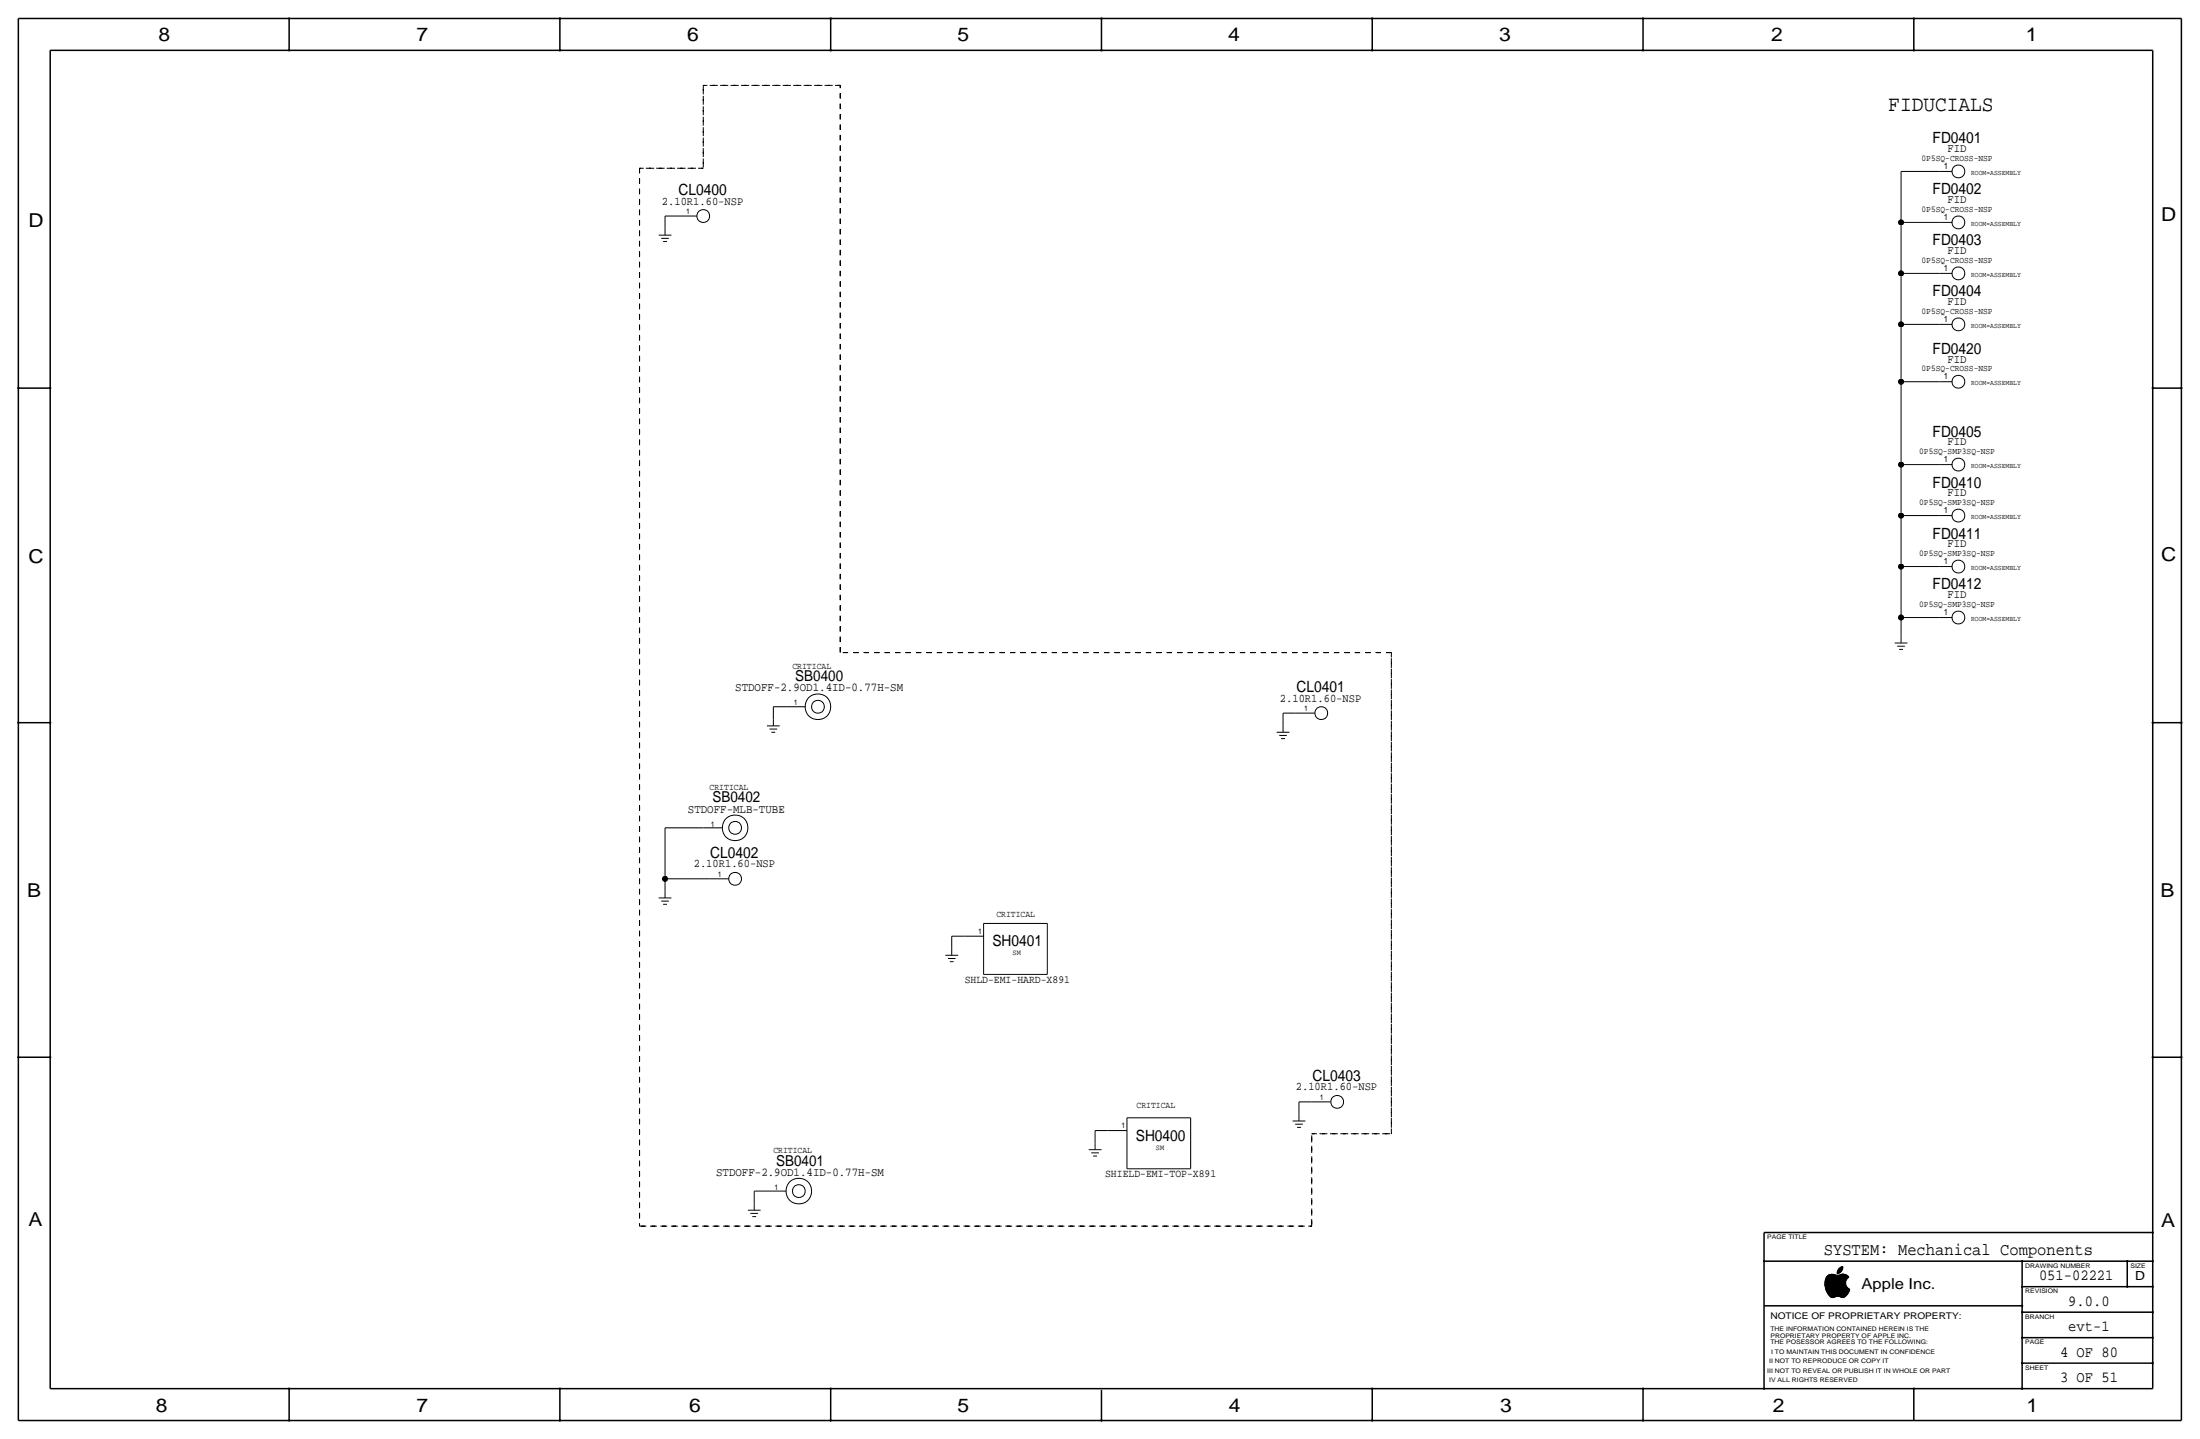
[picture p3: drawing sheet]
<svg xmlns="http://www.w3.org/2000/svg" width="877mm" height="574mm" viewBox="0 0 877 574" stroke-linecap="round" stroke-linejoin="round" font-family="sans-serif">
<g fill="none" stroke="#000" stroke-width=".4">
<path d="M757.9 68.3h15.2zM757.9 68.3v20.3zM773.1 68.3h5.1zM262.6 93.7h5.1zM263.6 95h3zM264.4 96.3h1.5zM265.1 86.1h5.1zM265.1 86.1v5.1zM265.1 91.2v2.5zM270.2 86.1h7.6zM757.9 88.6h15.2zM757.9 88.6v20.4z"/>
<path d="M773.1 88.6h5.1zM757.9 109h15.2zM757.9 109v20.3zM773.1 109h5.1zM757.9 129.3h15.2zM757.9 129.3v22.8zM773.1 129.3h5.1zM757.9 152.1h15.2zM757.9 152.1v33.1zM773.1 152.1h5.1zM757.9 185.2h15.2zM757.9 185.2v20.3z"/>
<path d="M773.1 185.2h5.1zM757.9 205.5h15.2zM757.9 205.5v20.3zM773.1 205.5h5.1zM757.9 225.8v20.3zM757.9 225.8h15.2zM773.1 225.8h5.1zM755.3 256.3h5.1zM756.4 257.6h3zM757.1 258.8h1.5zM757.9 246.1h15.2zM757.9 246.1v7.6z"/>
<path d="M757.9 253.7v2.6zM773.1 246.1h5.1zM305.8 289.3h5zM306.8 290.6h3zM307.5 291.8h1.6zM308.3 281.7v5.1zM308.3 286.8v2.5zM308.3 281.7h5.1zM313.4 281.7h7.6zM509 291.8h5zM510 293.1h3zM510.7 294.4h1.6z"/>
<path d="M511.5 284.2v5.1zM511.5 289.3v2.5zM511.5 284.2h5.1zM516.6 284.2h7.6zM265.1 329.9v20.4zM265.1 329.9h15.3zM280.4 329.9h7.6zM262.6 357.9h5.1zM263.6 359.2h3zM265.1 350.3h17.8zM265.1 350.3v5zM265.1 355.3v2.6z"/>
<path d="M282.9 350.3h7.6zM264.4 360.4h1.5zM379.4 373.1v5.1zM379.4 378.2v2.5zM379.4 373.1h5.1zM384.5 373.1h7.6zM392.1 368h25.4zM392.1 368v20.4zM417.5 368v20.4zM376.9 380.7h5.1zM377.9 382h3zM378.7 383.3h1.5z"/>
<path d="M392.1 388.4h25.4zM517.9 439.2v5zM517.9 439.2h5zM522.9 439.2h7.7zM434 458.2h5.1zM435.1 459.5h3zM436.6 450.6v5.1zM436.6 455.7v2.5zM436.6 450.6h5.1zM441.7 450.6h7.6zM449.3 445.5h25.4zM449.3 445.5v20.3z"/>
<path d="M474.7 445.5v20.3zM515.3 446.8h5.1zM516.3 448.1h3.1zM517.1 449.3h1.5zM517.9 444.2v2.6zM300.7 474.7v5.1zM300.7 479.8v2.5zM300.7 474.7h5.1zM305.8 474.7h7.6zM435.8 460.8h1.5zM449.3 465.8h25.4zM298.1 482.3h5.1z"/>
<path d="M299.2 483.6h3zM299.9 484.9h1.5zM727.5 512.2h8.4zM727.5 512.3h8.4zM727.5 512.4h8.5zM727.5 511.2h8.2zM727.5 511.3h8.2zM727.5 511.5h8.2zM727.5 511.4h8.2zM727.5 512h8.3zM727.5 512.1h8.3zM727.5 511.7h8.3z"/>
<path d="M727.5 511.8h8.3zM727.5 511.6h8.3zM727.5 511.9h8.3zM727.5 511.1h8.3zM727.6 512.8h8.6zM727.6 510.8h8.2zM727.6 511h8.2zM727.6 510.9h8.2zM727.6 510.7h8.2zM727.6 512.5h8.4zM727.6 512.6h8.4zM727.6 512.7h8.5z"/>
<path d="M727.6 512.9h8.6zM727.6 510.6h8.3zM727.6 510.5h8.3zM727.6 513h8.7zM727.6 513.1h8.8zM727.7 513.2h8.8zM727.7 510.2h8.3zM727.7 510.4h8.2zM727.7 510.3h8.3zM727.7 513.4h9.1zM727.7 513.3h9zM727.7 510.1h8.3z"/>
<path d="M727.8 509.9h8.4zM727.8 513.5h9.1zM727.8 510h8.3zM727.8 513.6h9.2zM727.8 513.8h9.6zM727.8 509.8h8.5zM727.8 513.7h9.4zM727.9 513.9h9.5zM727.9 509.7h8.4zM727.9 509.6h8.5zM727.9 514.1h9.5zM727.9 514h9.5z"/>
<path d="M728 514.2h9.4zM728 509.5h8.5zM728 509.4h8.6zM728 509.3h8.7zM728 514.4h9.3zM728.1 509.2h8.8zM728.1 514.5h9.2zM728.1 514.6h9.1zM728.1 509.1h8.9zM728.2 514.7h9zM728.2 509h8.8zM728.2 514.8h9z"/>
<path d="M728.3 514.9h8.8zM728.3 508.9h8.7zM728.3 515h8.8zM728.3 508.8h8.6zM728.3 515.1h8.7zM728.4 508.7h8.4zM728.4 515.2h8.6zM728.5 515.3h8.4zM728.5 515.4h8.4zM728.5 508.6h8.2zM728.6 515.5h8.2zM728.6 508.5h7.9z"/>
<path d="M728.7 515.6h8zM728.7 515.7h8zM728.7 508.4h7.7zM728.8 515.8h7.7zM728.9 515.9h7.6zM728.9 508.3h3.1zM728.9 516h7.5zM729 508.2h2.6zM729 516.1h7.3zM729.1 516.2h7.1zM729.2 508.1l1.8-.2a3.7 3.7 0 0 0 3.3-.1 2.44 2.44 0 0 1 2.7 1.3 2.72 2.72 0 0 0 .5 4.8l-.7 1.5-1.1 1.3M729.2 516.3h6.9z"/>
<path d="M729.2 508.1a5.2 5.2 0 0 0-.8 7.1 2.3 2.3 0 0 0 2.2 2l1-.3M729.3 508.1h2.1zM729.3 516.4h6.7zM729.4 516.5h6.5zM729.5 516.6h6.3zM729.6 516.7h2.5zM729.6 507.9h1.4zM729.7 516.8h2.1zM729.8 516.9h1.9zM729.9 517h1.6zM730.2 517.1h1zM732.4 507.5h.6z"/>
<path d="M732.4 507.6h.4zM732.4 507.4h.8zM732.4 507.3h1zM732.4 507.1h1.3zM732.4 507h1.4zM732.4 507.2h1.2zM732.5 506.9h1.4zM732.5 506.8h1.5zM732.5 506.6h1.7zM732.5 506.7h1.6zM732.6 506.5h1.7zM732.6 506.4h1.7z"/>
<path d="M732.7 506.3h1.7zM732.7 506.2h1.7zM732.8 506.1h1.7zM732.8 506h1.7zM732.9 505.9h1.6zM733 505.8h1.6zM733.1 505.7h1.5zM733.1 508.3h3.1zM733.2 505.6h1.4zM733.2 516.7h2.5zM733.3 505.5h1.4zM733.4 508.2h2.6z"/>
<path d="M733.4 505.4h1.3zM733.6 505.3h1.1zM733.6 516.8h2zM733.7 508.1h2.1zM733.7 505.2h1zM733.8 516.9h1.7zM733.9 505.1h.8zM733.9 507.9h1.6zM734 517h1.3zM734.1 505h.6zM734.3 507.8h.8zM734.3 504.9h.4z"/>
<path d="M734.3 517.1h.7zM734.7 504.7a2.81 2.81 0 0 0-2.3 3 2.71 2.71 0 0 0 2.3-2.9M735.8 516.7a2.7 2.7 0 0 1-3 0l-1.1 .2"/>
<circle cx="780.7" cy="68.3" r="2.56"/>
<circle cx="280.4" cy="86.1" r="2.56"/>
<circle cx="780.7" cy="88.7" r="2.56"/>
<circle cx="780.7" cy="109" r="2.56"/>
<circle cx="780.7" cy="129.3" r="2.56"/>
<circle cx="780.7" cy="152.2" r="2.56"/>
<circle cx="780.7" cy="185.2" r="2.56"/>
<circle cx="780.7" cy="205.5" r="2.56"/>
<circle cx="780.7" cy="225.8" r="2.56"/>
<circle cx="780.7" cy="246.1" r="2.56"/>
<circle cx="326.1" cy="281.7" r="2.56"/>
<circle cx="326.1" cy="281.7" r="5.1"/>
<circle cx="526.7" cy="284.2" r="2.56"/>
<circle cx="293.1" cy="330" r="2.56"/>
<circle cx="293.1" cy="330" r="5.1"/>
<circle cx="293.1" cy="350.3" r="2.56"/>
<circle cx="533.1" cy="439.2" r="2.56"/>
<circle cx="318.5" cy="474.7" r="2.56"/>
<circle cx="318.5" cy="474.8" r="5.1"/>
</g>
<path d="M280.4 34h54.6zM280.4 34v33.1zM335 34v226.1zM255 67.1h25.4zM255 67.1v421.6zM335 260.1h219.7zM554.7 260.1v191.8zM522.9 451.9h31.8zM522.9 451.9v36.8zM255 488.7h267.9z" fill="none" stroke="#000" stroke-width=".4" stroke-dasharray="2.1" stroke-linecap="butt"/>
<g fill="#000" stroke="#000" stroke-width=".4">
<path d="M115.1 7.2h.4v.3h-.4zM115.1 19.9h.4v.3h-.4zM223 7.2h.4v.3h-.4zM223 19.9h.4v.3h-.4zM331 19.9h.4v.3h-.4zM331 7.2h.4v.3h-.4zM438.9 7.2h.4v.3h-.4zM438.9 19.9h.4v.3h-.4zM546.9 7.2h.4v.3h-.4zM546.9 19.9h.4v.3h-.4zM654.8 19.9h.4v.3h-.4zM654.8 7.2h.4v.3h-.4z"/>
<path d="M762.8 19.9h.4v.3h-.4zM762.8 7.2h.4v.3h-.4zM7.1 154.5h.4v.4h-.4zM19.8 154.5h.4v.4h-.4zM858 154.5h.4v.4h-.4zM869.5 154.5h.3v.4h-.3zM7.1 287.9h.4v.3h-.4zM19.8 287.9h.4v.3h-.4zM858 287.9h.4v.3h-.4zM869.5 287.9h.3v.3h-.3zM7.1 421.2h.4v.4h-.4zM19.8 421.2h.4v.4h-.4z"/>
<path d="M858 421.2h.4v.4h-.4zM869.5 421.2h.3v.4h-.3zM858 491.1h.4v.3h-.4zM703.1 502.5h.4v.3h-.4zM806 502.5h.3v.3h-.3zM806 512.7h.3v.3h-.3zM847.9 512.7h.3v.3h-.3zM847.9 502.5h.3v.3h-.3zM858 502.5h.4v.3h-.4zM858 512.7h.4v.3h-.4zM806 520.3h.3v.3h-.3zM806 522.8h.3v.4h-.3z"/>
<path d="M806 533h.3v.3h-.3zM858 522.8h.4v.4h-.4zM858 533h.4v.3h-.4zM115.1 553.3h.4v.3h-.4zM223 553.3h.4v.3h-.4zM331 553.3h.4v.3h-.4zM546.9 553.3h.4v.3h-.4zM654.8 553.3h.4v.3h-.4zM703.1 553.3h.4v.3h-.4zM762.8 553.3h.4v.3h-.4zM806 543.1h.3v.4h-.3zM806 553.3h.3v.3h-.3z"/>
<path d="M858 543.1h.4v.4h-.4zM115.1 566h.4v.3h-.4zM223 566h.4v.3h-.4zM331 566h.4v.3h-.4zM438.9 566h.4v.3h-.4zM546.9 566h.4v.3h-.4zM654.8 566h.4v.3h-.4z"/>
<circle cx="757.9" cy="88.6" r="1.02"/>
<circle cx="757.9" cy="109" r="1.02"/>
<circle cx="757.9" cy="129.3" r="1.02"/>
<circle cx="757.9" cy="152.1" r="1.02"/>
<circle cx="757.9" cy="185.2" r="1.02"/>
<circle cx="757.9" cy="205.5" r="1.02"/>
<circle cx="757.9" cy="225.8" r="1.02"/>
<circle cx="757.9" cy="246.1" r="1.02"/>
<circle cx="265.1" cy="350.3" r="1.02"/>
</g>
<g fill="none" stroke="#000" stroke-width=".6" stroke-linecap="butt">
<path d="M7.3 7.4v558.8zM7.3 7.4h862.3zM115.3 7.4v12.7zM223.2 7.4v12.7zM331.2 7.4v12.7zM439.1 7.4v12.7zM547.1 7.4v12.7zM655 7.4v12.7zM763 7.4v12.7zM869.6 7.4v558.8zM20 20.1v533.4zM20 20.1h838.2z"/>
<path d="M858.2 20.1v533.4zM7.3 154.7h12.7zM858.2 154.7h11.4zM7.3 288h12.7zM858.2 288h11.4zM7.3 421.4h12.7zM858.2 421.4h11.4zM703.3 491.2v62.3zM703.3 491.2h154.9zM703.3 502.7h154.9zM806.1 502.7v50.8zM806.1 512.8h52.1z"/>
<path d="M848.1 502.7v10.1zM703.3 520.4h102.8zM806.1 533.1h52.1zM806.1 523h52.1zM20 553.5h838.2zM115.3 553.5v12.7zM223.2 553.5v12.7zM331.2 553.5v12.7zM439.1 554v12.2zM547.1 553.5v12.7zM655 553.5v12.7zM763 553.5v12.7z"/>
<path d="M806.1 543.3h52.1zM7.3 566.2h862.3z"/>
</g>
<text font-size="8.7" x="752.8" y="44.2">FIDUCIALS</text>
<g font-size="7.6">
<text x="63.2" y="16.5">8</text>
<text x="166.1" y="16.5">7</text>
<text x="274" y="16.5">6</text>
<text x="381.7" y="16.5">5</text>
<text x="489.7" y="16.5">4</text>
<text x="597.6" y="16.5">3</text>
<text x="706.1" y="16.5">2</text>
<text x="807.7" y="16.5">1</text>
<text x="861.5" y="88.1">D</text>
<text x="11.4" y="90.4">D</text>
<text x="11.4" y="224.3">C</text>
<text x="861.5" y="223.8">C</text>
<text x="10.8" y="357.6">B</text>
<text x="861.3" y="357.4">B</text>
<text x="11.3" y="488.4">A</text>
<text x="861.5" y="489.2">A</text>
<text x="62.2" y="562.6">8</text>
<text x="166" y="562.6">7</text>
<text x="274.8" y="562.6">6</text>
<text x="381.7" y="562.6">5</text>
<text x="489.9" y="562.6">4</text>
<text x="598.1" y="562.6">3</text>
<text x="706.8" y="562.6">2</text>
<text x="807.9" y="562.6">1</text>
</g>
<text font-size="6.9" x="727.1" y="500.1">SYSTEM: Mechanical Components</text>
<g font-size="6.2">
<text x="770.5" y="57.2">FD0401</text>
<text x="270.5" y="77.7">CL0400</text>
<text x="770.5" y="77.5">FD0402</text>
<text x="770.5" y="97.8">FD0403</text>
<text x="770.5" y="118.1">FD0404</text>
<text x="770.5" y="141">FD0420</text>
<text x="770.5" y="174">FD0405</text>
<text x="770.5" y="194.3">FD0410</text>
<text x="770.5" y="214.6">FD0411</text>
<text x="770.5" y="235">FD0412</text>
<text x="516.9" y="275.8">CL0401</text>
<text x="283.2" y="341.9">CL0402</text>
<text x="395.7" y="377.2">SH0401</text>
<text x="523.2" y="430.8">CL0403</text>
<text x="452.8" y="454.7">SH0400</text>
<text x="812.9" y="510.3">051-02221</text>
<text x="824.6" y="520.4">9.0.0</text>
<text x="824.6" y="530.6">evt-1</text>
<text x="821.3" y="540.8">4 OF 80</text>
<text x="821.3" y="550.9">3 OF 51</text>
</g>
<g font-size="6">
<text x="317" y="271.5">SB0400</text>
<text x="284" y="319.8">SB0402</text>
<text x="309.4" y="464.6">SB0401</text>
<text x="742.1" y="513.9">Apple Inc.</text>
</g>
<text font-size="5" x="851.2" y="510.3">D</text>
<g font-size="4.8">
<text x="293.1" y="275.6">STDOFF-2.9OD1.4ID-0.77H-SM</text>
<text x="274.3" y="323.9">STDOFF-MLB-TUBE</text>
<text x="285.5" y="468.6">STDOFF-2.9OD1.4ID-0.77H-SM</text>
</g>
<g font-size="4.7">
<text x="776.4" y="60.7">FID</text>
<text x="263.9" y="81.5">2.10R1.60-NSP</text>
<text x="776.4" y="81">FID</text>
<text x="776.4" y="101.3">FID</text>
<text x="776.4" y="121.7">FID</text>
<text x="776.4" y="144.5">FID</text>
<text x="776.4" y="177.5">FID</text>
<text x="776.4" y="197.9">FID</text>
<text x="776.4" y="218.2">FID</text>
<text x="776.4" y="238.5">FID</text>
<text x="510.3" y="279.7">2.10R1.60-NSP</text>
<text x="276.6" y="345.7">2.10R1.60-NSP</text>
<text x="516.6" y="434.6">2.10R1.60-NSP</text>
</g>
<g font-size="4.4">
<text x="384.6" y="391.7">SHLD-EMI-HARD-X891</text>
<text x="440.6" y="469.1">SHIELD-EMI-TOP-X891</text>
</g>
<text font-size="3.7" x="705.8" y="525.5">NOTICE OF PROPRIETARY PROPERTY:</text>
<g font-size="3.6">
<text x="315.9" y="266.4">CRITICAL</text>
<text x="282.9" y="314.7">CRITICAL</text>
<text x="397.2" y="365.5">CRITICAL</text>
<text x="453.1" y="441.7">CRITICAL</text>
<text x="308.3" y="459.5">CRITICAL</text>
</g>
<g font-size="3.5">
<text x="766.1" y="64">0P5SQ-CROSS-NSP</text>
<text x="774.9" y="67.3">1</text>
<text x="766.1" y="84.3">0P5SQ-CROSS-NSP</text>
<text x="775" y="87.6">1</text>
<text x="766.1" y="104.6">0P5SQ-CROSS-NSP</text>
<text x="775" y="108">1</text>
<text x="766.1" y="125">0P5SQ-CROSS-NSP</text>
<text x="775" y="128.3">1</text>
<text x="766.1" y="147.8">0P5SQ-CROSS-NSP</text>
<text x="775" y="151.1">1</text>
<text x="765.1" y="180.8">0P5SQ-SMP3SQ-NSP</text>
<text x="775" y="184.2">1</text>
<text x="765.1" y="201.2">0P5SQ-SMP3SQ-NSP</text>
<text x="775" y="204.5">1</text>
<text x="765.1" y="221.5">0P5SQ-SMP3SQ-NSP</text>
<text x="775" y="224.8">1</text>
<text x="765.1" y="241.8">0P5SQ-SMP3SQ-NSP</text>
<text x="775" y="245.1">1</text>
</g>
<g font-size="3.1">
<text x="273.5" y="85.3">1</text>
<text x="316.4" y="281.2">1</text>
<text x="519.9" y="283.5">1</text>
<text x="283.4" y="329.4">1</text>
<text x="286.2" y="349.5">1</text>
<text x="389.9" y="372.2">1</text>
<text x="403.7" y="380.7">SM</text>
<text x="526.2" y="438.4">1</text>
<text x="447.1" y="449.6">1</text>
<text x="460.8" y="458.2">SM</text>
<text x="308.8" y="474.2">1</text>
</g>
<g font-size="2.9">
<text x="785.8" y="69.6">ROOM=ASSEMBLY</text>
<text x="785.8" y="89.9">ROOM=ASSEMBLY</text>
<text x="785.8" y="110.2">ROOM=ASSEMBLY</text>
<text x="785.8" y="130.6">ROOM=ASSEMBLY</text>
<text x="785.8" y="153.4">ROOM=ASSEMBLY</text>
<text x="785.8" y="186.4">ROOM=ASSEMBLY</text>
<text x="785.8" y="206.8">ROOM=ASSEMBLY</text>
<text x="785.8" y="227.1">ROOM=ASSEMBLY</text>
<text x="785.8" y="247.4">ROOM=ASSEMBLY</text>
</g>
<g font-size="2.5">
<text x="704.5" y="493.8">PAGE TITLE</text>
<text x="807.4" y="505.2">DRAWING NUMBER</text>
<text x="849.3" y="505.2">SIZE</text>
<text x="807.4" y="515.4">REVISION</text>
<text x="807.4" y="525.5">BRANCH</text>
<text x="705.8" y="533.1">PROPRIETARY PROPERTY OF APPLE INC.</text>
<text x="705.8" y="530.6">THE INFORMATION CONTAINED HEREIN IS THE</text>
<text x="705.8" y="535.7">THE POSESSOR AGREES TO THE FOLLOWING:</text>
<text x="706.1" y="539.5">I TO MAINTAIN THIS DOCUMENT IN CONFIDENCE</text>
<text x="807.4" y="535.7">PAGE</text>
<text x="705.3" y="543.3">II NOT TO REPRODUCE OR COPY IT</text>
<text x="807.4" y="545.8">SHEET</text>
<text x="704.5" y="547.1">III NOT TO REVEAL OR PUBLISH IT IN WHOLE OR PART</text>
<text x="705.3" y="550.9">IV ALL RIGHTS RESERVED</text>
</g>
</svg>
